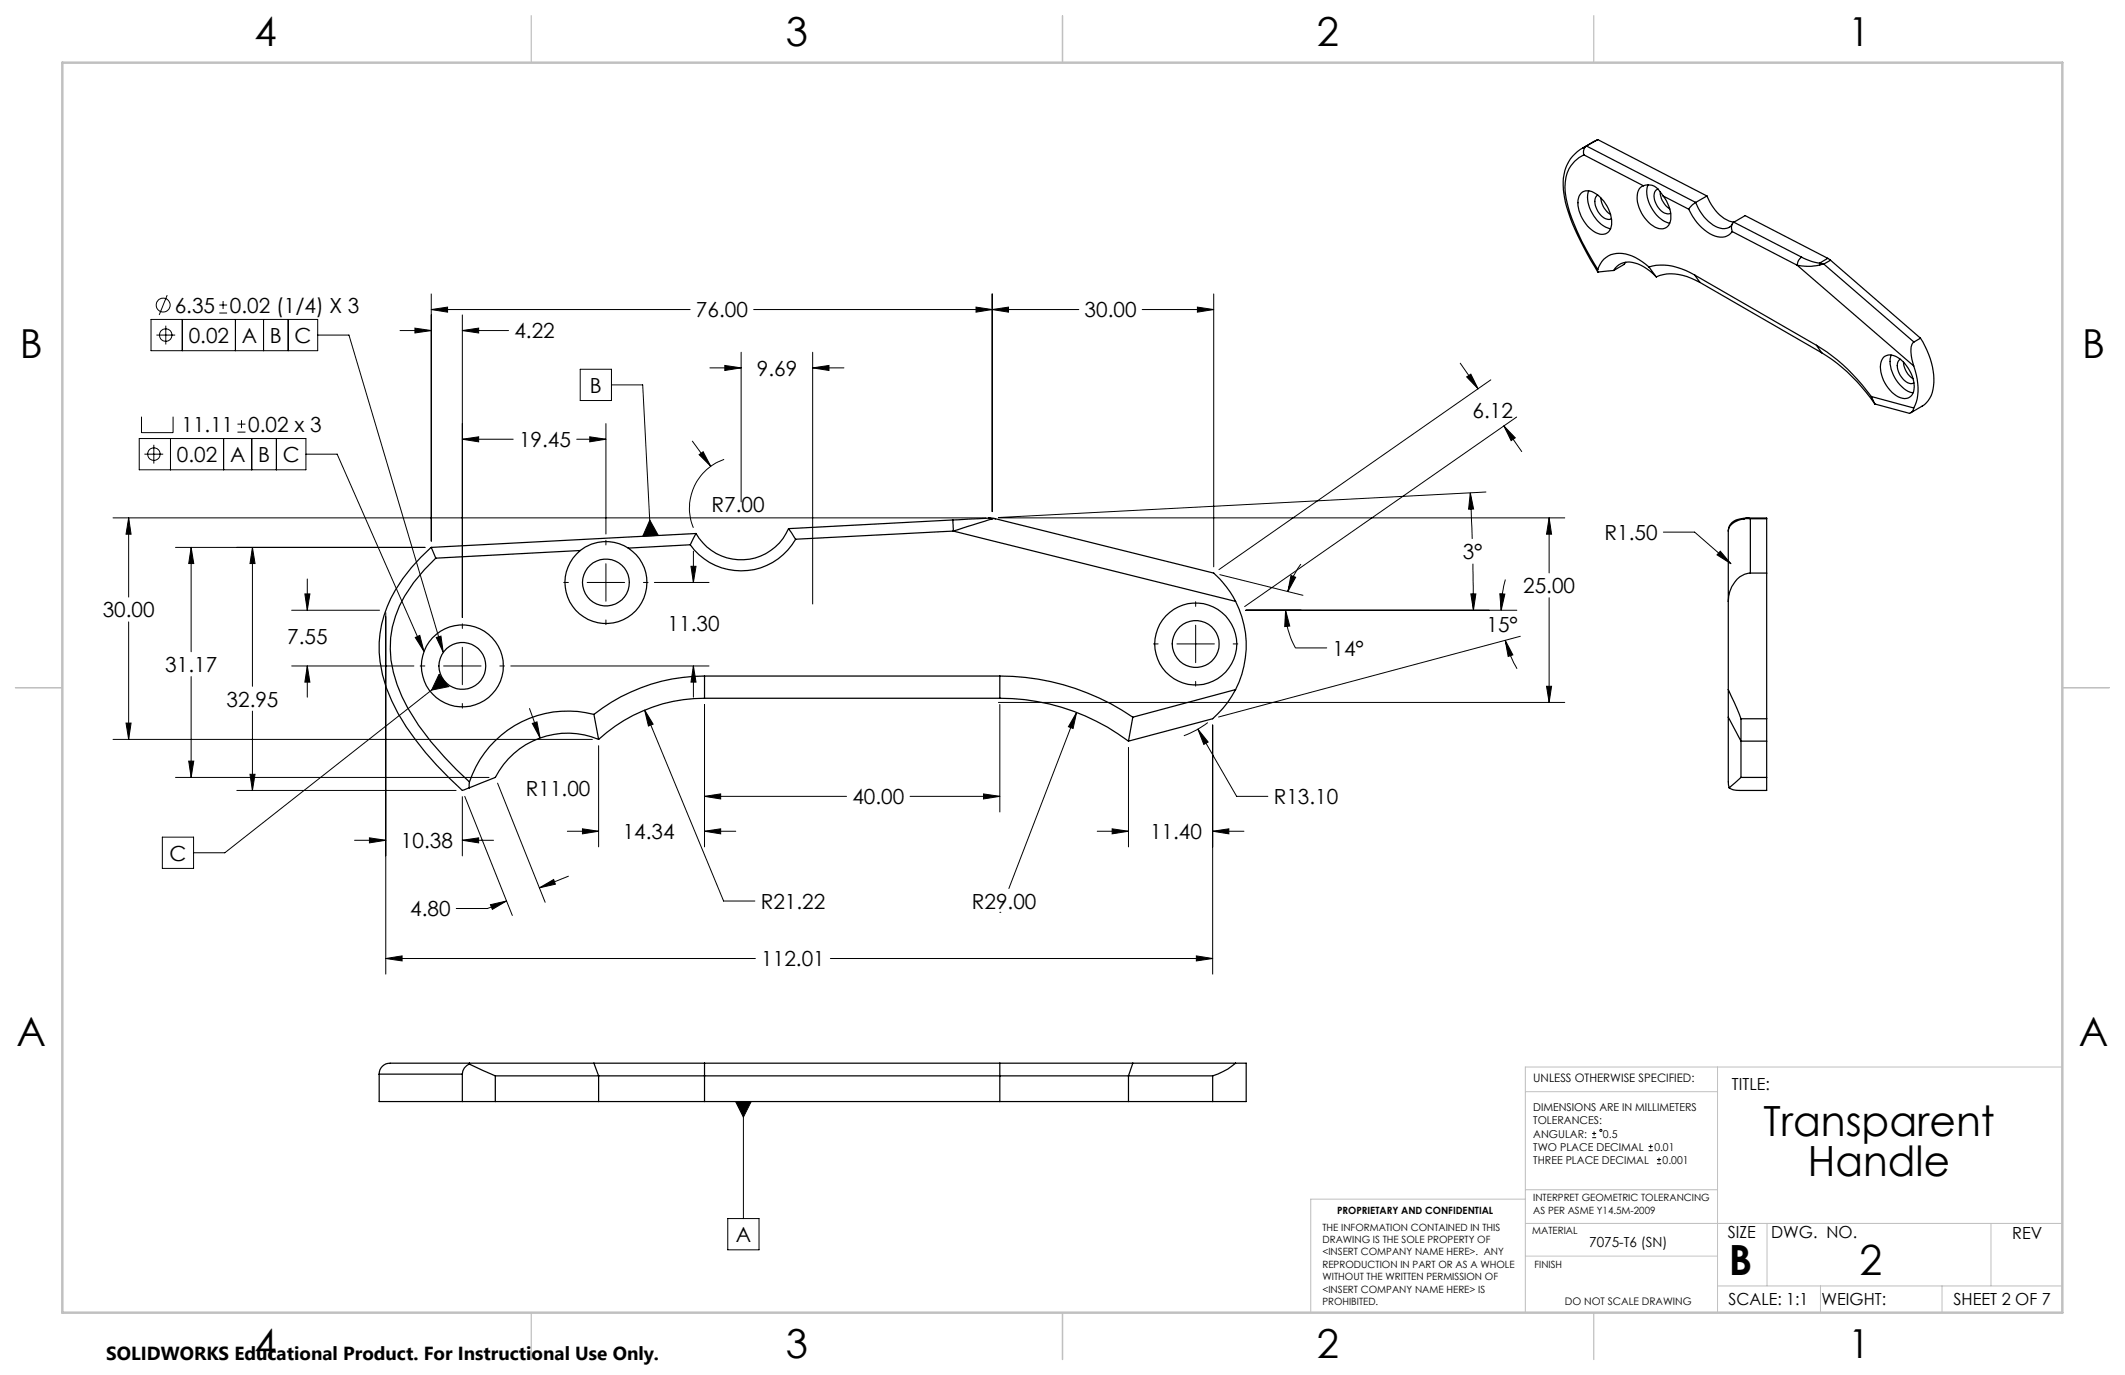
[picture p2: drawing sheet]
<svg xmlns="http://www.w3.org/2000/svg" width="432mm" height="279mm" viewBox="0 0 432 279" stroke-linecap="round" stroke-linejoin="round" font-family="sans-serif">
<g fill="none" stroke="#000" stroke-width=".25">
<path d="M321.3 39.3a2.32 2.32 0 0 1 3 .1 7.1 7.1 0 0 1 3.1 6.7 1.95 1.95 0 0 1-3.1 1.2 7.2 7.2 0 0 1-3.6-7zM321.7 30.1a8.1 8.1 0 0 0-4 8.4 34.6 34.6 0 0 0 4.7 12.9l2.3 3.9M321.8 31.5a6.7 6.7 0 0 0-3.8 6.6 26.8 26.8 0 0 0 3.4 10.9l3.3 5.8M321.8 31.5l12.1 6.2M322.4 29.7a1.6 1.6 0 0 0-.6 1.8M322.4 29.7l-.7 .4M322.4 29.7l22.2 11.4M322.8 38.8a6.6 6.6 0 0 0 2.2 6.4l1.2 .9 1.1 .4M323.9 28.7l-2.2 1.4M324.7 39.7a2.14 2.14 0 0 0-.2 2.8 2.61 2.61 0 0 0 2.8 2h.1M324.7 28.4l22.2 11.4M324.7 28.4l-2.3 1.3"/>
<path d="M324.7 28.4l-.7 .4M333.9 37.7a2.48 2.48 0 0 0-1.2 2.8 7.2 7.2 0 0 0 4.4 6 2 2 0 0 0 2.4-2.4 7.1 7.1 0 0 0-1.5-4.3M333.9 37.7a2.92 2.92 0 0 1 3.7 1.7l.4 .4M334.9 37.6a6.6 6.6 0 0 0 2.5 6.9l.9 .5 1 .3M336.9 38.4a1.59 1.59 0 0 0-.7 2.2 3.5 3.5 0 0 0 2.9 2.9l.4-.2M337.4 39a4.2 4.2 0 0 0 1.9 3.5M338 39.8l5.1 2.7M346.9 39.8a8.4 8.4 0 0 0 4.9 5.2l.5 .1M346.9 39.8l-2.3 1.3M324.7 54.8v.5M325.3 40.2a4.4 4.4 0 0 0 2 3.4M327.9 55a3.7 3.7 0 0 1 4.9-1.4l1.9 1.1 1.8 1.6"/>
<path d="M327.9 55l-3.2 .3M330.3 53.3l-.3 .4-2.1 1.3M335.1 54.3a11.3 11.3 0 0 1 9.2 1.6M335.1 54.3a8.5 8.5 0 0 0-7.2-2.7 4.3 4.3 0 0 0-3.2 3.2M335.1 54.3l1.4 2M336.5 56.3a9.2 9.2 0 0 1 8 .6l.9 .5M343.1 42.5a9.7 9.7 0 0 0 5.9 5.6 2.71 2.71 0 0 0 3-1M344.3 55.9l24.8 14.3M344.3 55.9l1.1 1.5M344.6 41.1a8.2 8.2 0 0 0 5.4 5.4 1.81 1.81 0 0 0 2-1M344.6 41.1l-.6 .5-.9 .9M345.4 57.4l24.8 14.3"/>
<path d="M352 47.1l13.2 6.8M352.3 45.2a1.53 1.53 0 0 0-.3 1.9M352.3 45.2l13.8 7M352.3 45.2l2.3-1.4 16.8 8.7M365.2 53.9l23.7 20.5M366.1 52.2a2.04 2.04 0 0 0-.9 1.7M366.1 52.2l.4 .3a8.8 8.8 0 0 0 3.3 .9M369.8 53.8a10.7 10.7 0 0 1-4.6 .1M369.8 53.4v.4M369.8 53.4l.8 .3M370.6 53.7l-.8 .1M370.6 53.7l18.3 15.8"/>
<path d="M371.4 52.5l.6 .4M371.4 52.5l-1.6 .9M372 52.9l-1.4 .8M372 52.9l18.2 15.8M369.1 70.2a37.3 37.3 0 0 1 11.2 10.4M369.1 70.2l1.1 1.5M370.2 71.7a34.6 34.6 0 0 1 10.8 10.4M382.7 72.6a2.33 2.33 0 0 1 3 .1 7.3 7.3 0 0 1 3.2 6.8 1.98 1.98 0 0 1-3.2 1.1 7.2 7.2 0 0 1-3.5-6.9zM384.3 72.1a6.5 6.5 0 0 0 2.1 6.5l1.3 .9 1 .3M386.1 73a2.2 2.2 0 0 0-.2 2.9 3.1 3.1 0 0 0 2.7 2l.3-.1M386.8 73.6a4.3 4.3 0 0 0 1.9 3.3M388.9 74.4a10.8 10.8 0 0 1 0 8.5"/>
<path d="M388.9 69.5a2.83 2.83 0 0 0-.5 2.8l.5 2.1M390.2 68.7a14.4 14.4 0 0 1 2.4 11.1l-.5 1.1-1 1.3-2.8 1.7M390.2 68.7l-1.3 .8M380.3 80.6l8.6 2.3M380.3 80.6l.7 1.5M381 82.1l7 1.9 .7-.5 .2-.6M87.6 111.2l.9 2.2M87.6 111.2a30.9 30.9 0 0 0-10.1 15.7 23.5 23.5 0 0 0 2.1 15.5 57.9 57.9 0 0 0 14.5 18.2l1.3-.5M88.5 113.4a30.1 30.1 0 0 0-8.1 11.8 21.2 21.2 0 0 0 1.3 16.3 58.2 58.2 0 0 0 13.7 17.4M117.9 111.9l-29.4 1.5M127.7 111.4a8.4 8.4 0 0 0-9.8 .5M127.7 111.4a8.3 8.3 0 0 1 1.9 12.2 8.3 8.3 0 0 1-12.4 .6 8.3 8.3 0 0 1 .7-12.3"/>
<path d="M140.3 110.7l-12.6 .7M141.4 108.4l-1.1 2.3M141.4 108.4l-53.8 2.8M160.2 107.4l1.5 2.2M160.2 107.4a10.5 10.5 0 0 1-9.1 6.3 10.5 10.5 0 0 1-9.7-5.3M161.7 109.6a12.8 12.8 0 0 1-21.4 1.1M193.6 105.7l.1 2.2M193.6 105.7l-33.4 1.7M193.7 107.9l57.4 14.3M193.7 107.9l-32 1.7M200.9 105.3l-7.3 .4M200.9 105.3l.7 .1"/>
<path d="M200.9 105.3l1.4 .1M201.6 105.4l-7.9 2.5M202.3 105.4h-.7M202.3 105.4l44.3 11.1a19.6 19.6 0 0 1 4.5 5.7M351.2 107.9v14.3M354.4 105.4a3.2 3.2 0 0 0-3.2 2.5M354.9 105.3a4 4 0 0 0-3.5 1.6l-.2 1M354.9 105.3h4.1v.1M354.9 105.3l-.5 .1M355.1 105.3l.6 .1M355.7 116.5a5.1 5.1 0 0 0-4.4 4.7l-.1 1M355.7 105.4h-1.3"/>
<path d="M355.7 116.5h3.3M355.7 105.4v11.1M355.7 105.4h3.3M359 116.5v29.5M359 105.4v11.1M143.2 137.4a36.2 36.2 0 0 0-22.5 7.8M143.2 137.4v4.5M143.2 137.4h60M203.2 137.4a47.8 47.8 0 0 1 27 8.3M203.2 137.4v4.5M251.1 122.2a19.6 19.6 0 0 1 0 17.9M351.2 122.2v17.9"/>
<path d="M95.4 158.9v1.2M120.7 145.2a21 21 0 0 0-25.3 13.7M120.7 145.2l.9 5M121.6 150.2a16.5 16.5 0 0 0-21 7.8l-5.2 2.1M143.2 141.9a31.9 31.9 0 0 0-21.6 8.3M143.2 141.9h60M203.2 141.9a43.3 43.3 0 0 1 26.1 8.7M230.2 145.7l-.9 4.9M251.1 140.1a20.1 20.1 0 0 1-4.7 6l-17.1 4.5M251.1 140.1l-20.9 5.6M351.2 140.1l2.6 5.9M351.2 145.7v10.1a14.7 14.7 0 0 0 .2 4.3"/>
<path d="M351.2 140.1v5.6M351.2 145.7l2.6 4.9M353.8 150.6v7.4M353.8 158l-2.4 2.1M353.8 146h5.2M353.8 146v4.6M353.8 150.6h5.2M353.8 158h5.2M359 150.6v7.4M359 158v2.6h-5.6a3.1 3.1 0 0 1-2-.5M359 146v4.6M77 218.3v5.5h16.9"/>
<path d="M77 218.3h16.9M79.3 216a2.17 2.17 0 0 0-2.3 2.3M79.3 216h16.1M93.9 218.3v5.5M95.4 216.2l5.2 2.4M95.4 216.2a2.26 2.26 0 0 0-1.5 2.1M95.4 216v.2M95.4 216h25.3M100.6 218.6h21M100.6 218.6v5.2M120.7 216h22.5M120.7 216l.9 2.6"/>
<path d="M121.6 218.6h107.7M121.6 218.6v5.2M143.2 216v7.8M143.2 216h60M203.2 216h27M203.2 216v7.8M229.3 218.6v5.2M229.3 218.6h17.1M230.2 216l-.9 2.6M230.2 216h20.9M246.4 218.6v5.2M251.1 216a11.9 11.9 0 0 1-4.7 2.6"/>
<path d="M251.1 216h2.1v7.8h-6.8M93.9 223.8h6.7M100.6 223.8h21M121.6 223.8h21.6M143.2 223.8h60M203.2 223.8h26.1M229.3 223.8h17.1"/>
<circle cx="123.1" cy="118.4" r="4.8"/>
<circle cx="94" cy="135.3" r="8.3"/>
<circle cx="94" cy="135.3" r="4.8"/>
<circle cx="243" cy="130.9" r="8.3"/>
<circle cx="243" cy="130.9" r="4.8"/>
</g>
<g fill="none" stroke="#000" stroke-width=".2">
<path d="M34 60l-1.7 4M87.6 59.7v50.3M201.6 59.7v44.3M246.6 59.7v55.5M30.7 64.9h33.9v6.4h-33.9zM31.8 68.1h3.8M33.7 66.2v3.8M37 64.9v6.4M44.6 63.6h1.5M44.6 62h1.5M45.3 61.2v1.6M47.8 64.9v6.4"/>
<path d="M53.6 64.9v6.4M58.6 64.9v6.4M64.6 68.1h6.3l19.2 64.4M81.3 67.2h6.3M84.3 66.7l3.3 .5-3.3 .5zM87.6 62.9l3.3-.5v1zM87.6 62.9h52.6M93.9 67.2l3.4-.5v1zM93.9 64v61.5M93.9 67.2h9.4M117.9 75h6.3v6.4h-6.3zM124.2 78.2h6.4l1.6 30.7"/>
<path d="M144.3 74.8h6.3M147.3 74.3l3.3 .5-3.3 .5zM150.6 71.6v30.4M153.1 62.9h66.1M165.1 74.8l3.4-.5v1zM165.1 71.6v51.1M165.1 74.8h6.4M198.3 62.4l3.3 .5-3.3 .5zM201.6 62.9l3.3-.5v1zM232.1 62.9h14.5M243.3 62.4l3.3 .5-3.3 .5zM296.7 73.8l3.7 5.2"/>
<path d="M298 76.6l.9-.6 1.5 3zM302.9 77.2l-55.2 38.5M28.3 89.1h33.9v6.4h-33.9zM28.8 84.7v3.2h6.4v-3.2M29.4 92.3h3.8M31.3 90.4v3.8M34.6 89.1v6.4M45.4 89.1v6.4M48.3 87.8h1.6M48.3 86.2h1.6M49.1 85.4v1.6M51.2 89.1v6.4"/>
<path d="M56.2 89.1v6.4M62.2 92.3h6.3l17.6 40.1M93.9 89.3l3.4-.5v1zM93.9 89.3h10.4M117.2 89.3h5.9M119.8 88.8l3.3 .5-3.3 .5zM123.1 86.1v22.4M140.7 89.6l3.7 5.2M142.1 92.4l.8-.6 1.5 3zM147.1 93.3a10.5 10.5 0 0 0-6.2 13.9M301.9 100l-99 5.2M305.6 86.5l2.3 2.5-.8 .5z"/>
<path d="M305.6 86.5l3.6 5.3M308.2 84.7l-55.3 38.6M23 105.2h177.3M26.1 105.2l.5 3.3h-1zM26.1 105.2v16.1M35.7 111.2h50.7M38.8 111.2l.6 3.3h-1.1zM38.8 111.2v21.2M51.3 111.2l.5 3.3h-1zM51.3 111.2v28.3M62.4 117.7v6.3M114.5 118.4h1"/>
<path d="M119.3 118.4h7.6M123.1 109.8v.9M123.1 114.5v7.7M130.7 118.4h1M132 105.7l1.8 3.1-3.2 .2zM133 118.4h11.1M140.4 115.1h1l-.5 3.3zM140.9 112v6.4M202.9 105.2h115.1M247.9 116.8l16.9 4.2M262.3 116.9l1 .4-1.6 2.9zM264.3 114.6l-.3 .5a15 15 0 0 0-2.3 5.1"/>
<path d="M298.8 100.2l.6 3.2-1 .1zM298.8 100.2l.4 9.3M299.3 114.5l.1 9.5M305.9 117.8a22 22 0 0 0-.9 6.2M314.8 105.2l.5 3.3h-1zM314.8 105.2v11.2M338 108.1h6.3l7.4 6.4M349.6 112l2.1 2.5-2.8-1.8zM26.1 126.4v23.8M38.8 137.5v20.5M59.3 135.3h24.8M59.3 124h17.8"/>
<path d="M61.9 120.7h1.1l-.6 3.3zM62.4 135.3l.6 3.3h-1.1zM62.4 135.3v6.4M78.4 124.5v73.4M84.4 129.5l.9-.4 .8 3.3zM85.4 135.3h.9M88.7 129.5l.9-.2 .5 3.2zM89.2 137l2 2.5-3.5 .7zM90.1 135.3h7.7M90.2 138.3l-44.5 35h-6.4M93.9 126.8v.9M93.9 131.5v7.6"/>
<path d="M101.6 135.3h.9M103.8 135.3h40.3M123.1 126v.9M140.9 135.3l.5 3.3h-1zM140.9 135.3v6.4M234.4 130.8h.9M239.1 130.8h7.7M243 122.3v.9M243 127v7.7M243 138.5v.9M250.6 130.8h.9M253.2 124h55"/>
<path d="M261.2 124l.9 3.2-1 .1zM261.2 124a15.1 15.1 0 0 0 2 7.7h6.4M298.9 120.7h1l-.5 3.3zM304.8 120.6l1 .1-.8 3.3zM305.9 130.1l1.5 3-.9 .3zM305.9 130.1a24.5 24.5 0 0 0 2.4 5.8M308.9 129.3l-61.3 16.4M314.3 139.5h1l-.5 3.2zM314.8 121.5v21.2M23 150.2h97.4M25.6 146.9h1l-.5 3.3zM35.7 158h63.7"/>
<path d="M38.3 154.7h1.1l-.6 3.3zM50.8 157.3h1l-.5 3.3zM51.3 144.5v16.1M93.9 142.9v1M101.1 159.1l9.7 24.2M107.6 144l2.1 6M108.2 147l.9-.3 .6 3.3zM121.6 151.5v20.6M131 144.3l1.7 2.8-.9 .4zM131 144.3l16 38.8h6.4M143.2 143.2v28.9M202.9 142.7h115.1"/>
<path d="M203.2 143.2v21.8M218.8 144.8l-.7 3.2-1-.3zM218.8 144.8l-13.8 35.8M229.3 151.9v20.2M243.4 148.2l2.1 2.6-.9 .5zM243.4 148.2l7.9 13.6h6.3M245.4 146.8a18.9 18.9 0 0 1-4.8 2.7M246.4 147.3v50.6M33 170.1h6.3v6.4h-6.3zM48.1 160.6h44.6M72 170.7h6.4M75.1 170.3l3.3 .4-3.3 .6z"/>
<path d="M93.9 170.7l3.4-.4v1zM93.9 161.9v12M93.9 170.7h6.4M94.4 161.8l9.7 24.2M115.3 168.9h6.3M115.5 178l-5.9 2.4M118.4 168.4l3.2 .5-3.2 .5zM143.2 161.8l3.2-.5v1zM143.2 168.9l3.2-.5v1zM143.2 161.8h28.8M143.2 168.9h6.3M184.9 161.8h18.3"/>
<path d="M199.8 161.3l3.4 .5-3.4 .5zM223 168.9h6.3M226 168.4l3.3 .5-3.3 .5zM246.4 168.9l3.3-.5v1zM246.4 168.9h6.4M78.4 194.8l3.3-.6v1.1zM78.4 194.8h75.1M99.7 183.8l3.2-.7-2.9 1.7zM102.9 183.1l-3.8 1.5h-6.4M109.6 180.4l2.9-1.7 .4 1zM168.7 194.8h77.7M203.2 185.4h.1"/>
<path d="M243.1 194.2l3.3 .6-3.3 .5zM149.5 223.8h3.1l-1.5 3.2zM151.1 223.8v23.8M323.5 231.2h.8M323.5 230.3h.8M323.9 229.9v.9M335 233.8h.8M335 233h.8M335.4 232.6v.8M336.7 236.5h.8M336.7 235.6h.8M337.1 235.2v.8"/>
<path d="M147.9 247.6h6.3v6.4h-6.3z"/>
<circle cx="33.2" cy="62" r="1.41"/>
<circle cx="33.7" cy="68.1" r="1.28"/>
<circle cx="31.3" cy="92.3" r="1.27"/>
<circle cx="325.3" cy="229.7" r=".2"/>
</g>
<path d="M349 216.8v49.9M419.1 216.8h-109.1v49.9M310 221.8h39M310 248.6h109.1M310 255.2h39M310 241.8h39M310 243.7h-43.7v23M359.1 248.6v12.7M404.6 248.6v12.7M349 261.3h70.1M369.9 261.3v5.4M394.6 261.3v5.4" fill="none" stroke="#c0c0c0" stroke-width=".2"/>
<path d="M108 3.2v9.5M215.9 3.2v9.5M323.8 3.2v9.5M3.1 139.7h9.6M419.1 139.7h9.5M108 266.7v9.6M215.9 266.7v9.6M323.8 266.7v9.6" fill="none" stroke="#c0c0c0" stroke-width=".25"/>
<path d="M12.7 12.7h406.4v254h-406.4z" fill="none" stroke="#c0c0c0" stroke-width=".5"/>
<g fill="#000">
<path d="M87.6 62.9l3.3-.5v1zM198.3 62.4l3.3 .5-3.3 .5zM201.6 62.9l3.3-.5v1zM243.3 62.4l3.3 .5-3.3 .5zM314.8 105.2l.5 3.3h-1zM314.3 139.5h1l-.5 3.2zM143.2 161.8l3.2-.5v1zM199.8 161.3l3.4 .5-3.4 .5zM131 144.3l.8 3.2 .9-.4zM304.8 120.6l1 .1-.8 3.3zM305.9 130.1l1.5 3-.9 .3zM218.8 144.8l-1.7 2.9 1 .3zM262.3 116.9l1 .4-1.6 2.9zM261.2 124l.9 3.2-1 .1zM243.4 148.2l1.2 3.1 .9-.5zM226 168.4l3.3 .5-3.3 .5zM246.4 168.9l3.3-.5v1zM143.2 168.9l3.2-.5v1zM118.4 168.4l3.2 .5-3.2 .5zM25.6 146.9h1l-.5 3.3zM26.1 105.2l.5 3.3h-1zM305.6 86.5l2.3 2.5-.8 .5zM298 76.6l.9-.6 1.5 3zM298.9 120.7h1l-.5 3.3zM298.8 100.2l.6 3.2-1 .1zM93.9 89.3l3.4-.5v1zM119.8 88.8l3.3 .5-3.3 .5zM140.9 135.3l.5 3.3h-1zM140.4 115.1h1l-.5 3.3zM62.4 135.3l.6 3.3h-1.1zM61.9 120.7h1.1l-.6 3.3zM93.9 67.2l3.4-.5v1zM84.3 66.7l3.3 .5-3.3 .5zM93.9 170.7l3.4-.4v1zM75.1 170.3l3.3 .4-3.3 .6zM108.2 147l1.5 3-.6-3.3zM50.8 157.3h1l-.5 3.3zM51.3 111.2l.5 3.3h-1zM109.6 180.4l2.9-1.7 .4 1zM99.7 183.8l3.2-.7-2.9 1.7zM78.4 194.8l3.3-.6v1.1zM243.1 194.2l3.3 .6-3.3 .5zM142.1 92.4l2.3 2.4-1.5-3zM147.3 74.3l3.3 .5-3.3 .5zM165.1 74.8l3.4-.5v1zM38.3 154.7h1.1l-.6 3.3zM38.8 111.2l.6 3.3h-1.1zM349.6 112l-.7 .7 2.8 1.8z"/>
<path d="M88.7 129.5l.9-.2 .5 3.2zM84.4 129.5l.9-.4 .8 3.3zM132 105.7l1.8 3.1-3.2 .2zM89.2 137l2 2.5-3.5 .7zM149.5 223.8l1.6 3.2 1.5-3.2z"/>
</g>
<g font-size="8.5">
<text x="358.3" y="230.9">Transparent</text>
<text x="367.4" y="239">Handle</text>
<text x="351.3" y="259">B</text>
<text x="377.8" y="259.1">2</text>
</g>
<g font-size="8.1">
<text x="51.7" y="9.3">4</text>
<text x="159.7" y="9.3">3</text>
<text x="267.6" y="9.3">2</text>
<text x="375.6" y="9.3">1</text>
<text x="4" y="72.8">B</text>
<text x="423.1" y="72.8">B</text>
<text x="3.3" y="212.5">A</text>
<text x="422.4" y="212.5">A</text>
<text x="51.7" y="276">4</text>
<text x="159.7" y="276">3</text>
<text x="267.6" y="276">2</text>
<text x="375.6" y="276">1</text>
</g>
<g font-size="4.2">
<text x="35.5" y="63.5">6.35</text>
<text x="46.7" y="63.5">0.02 (1/4) X 3</text>
<text x="141.4" y="64.5">76.00</text>
<text x="220.4" y="64.5">30.00</text>
<text x="38.4" y="69.7">0.02</text>
<text x="49.1" y="69.7">A</text>
<text x="54.9" y="69.7">B</text>
<text x="59.9" y="69.7">C</text>
<text x="104.5" y="68.8">4.22</text>
<text x="153.8" y="76.4">9.69</text>
<text x="119.9" y="79.8">B</text>
<text x="36.9" y="87.7">11.11</text>
<text x="50.5" y="87.7">0.02 x 3</text>
<text x="299.2" y="84.9">6.12</text>
<text x="35.9" y="93.9">0.02</text>
<text x="46.7" y="93.9">A</text>
<text x="52.5" y="93.9">B</text>
<text x="57.5" y="93.9">C</text>
<text x="105.5" y="90.9">19.45</text>
<text x="144.6" y="104">R7.00</text>
<text x="297.2" y="113.6">3°</text>
<text x="326" y="109.7">R1.50</text>
<text x="20.9" y="125.4">30.00</text>
<text x="309.5" y="120.5">25.00</text>
<text x="58.4" y="130.9">7.55</text>
<text x="135.7" y="128.2">11.30</text>
<text x="302.1" y="128.5">15°</text>
<text x="33.6" y="136.5">31.17</text>
<text x="270.8" y="133.2">14°</text>
<text x="46" y="143.6">32.95</text>
<text x="106.9" y="161.7">R11.00</text>
<text x="173.2" y="163.4">40.00</text>
<text x="258.8" y="163.4">R13.10</text>
<text x="81.5" y="172.3">10.38</text>
<text x="126.5" y="170.5">14.34</text>
<text x="233.7" y="170.5">11.40</text>
<text x="34.5" y="174.9">C</text>
<text x="154.6" y="184.7">R21.22</text>
<text x="197.5" y="184.7">R29.00</text>
<text x="83.4" y="186.2">4.80</text>
<text x="154.7" y="196.3">112.01</text>
<text x="149.5" y="252.4">A</text>
</g>
<text font-size="3.8" x="21.6" y="276.3">SOLIDWORKS Educational Product. For Instructional Use Only.</text>
<g font-size="3.4">
<text x="351.9" y="221.5">TITLE:</text>
<text x="351.1" y="251.6">SIZE</text>
<text x="359.9" y="251.6">DWG. NO.</text>
<text x="408.9" y="251.7">REV</text>
<text x="351.2" y="265.2">SCALE: 1:1</text>
<text x="370.1" y="265.3">WEIGHT:</text>
<text x="396.9" y="265.2">SHEET 2 OF 7</text>
</g>
<text font-size="2.8" x="322.9" y="253.3">7075-T6 (SN)</text>
<text font-size="2.4" x="311.5" y="219.9">UNLESS OTHERWISE SPECIFIED:</text>
<g font-size="2.2">
<text x="311.5" y="225.8">DIMENSIONS ARE IN MILLIMETERS</text>
<text x="311.5" y="233.8">TWO PLACE DECIMAL</text>
<text x="311.5" y="228.5">TOLERANCES:</text>
<text x="311.5" y="231.1">ANGULAR:</text>
<text x="325.7" y="231.1">0.5</text>
<text x="336.2" y="233.8">0.01</text>
<text x="311.5" y="236.5">THREE PLACE DECIMAL</text>
<text x="337.8" y="236.5">0.001</text>
</g>
<text font-size="2.1" x="318" y="265.2">DO NOT SCALE DRAWING</text>
<g font-size="2">
<text x="311.5" y="244.1">INTERPRET GEOMETRIC TOLERANCING</text>
<text x="268.7" y="250">THE INFORMATION CONTAINED IN THIS</text>
<text x="271.7" y="246.6">PROPRIETARY AND CONFIDENTIAL</text>
<text x="311.3" y="250.8">MATERIAL</text>
<text x="311.5" y="246.6">AS PER ASME Y14.5M-2009</text>
<text x="268.7" y="252.6">DRAWING IS THE SOLE PROPERTY OF</text>
<text x="268.7" y="255.1">&lt;INSERT COMPANY NAME HERE&gt;. ANY</text>
<text x="268.7" y="257.6">REPRODUCTION IN PART OR AS A WHOLE</text>
<text x="311.8" y="257.6">FINISH</text>
<text x="268.7" y="260.1">WITHOUT THE WRITTEN PERMISSION OF</text>
<text x="268.7" y="262.7">&lt;INSERT COMPANY NAME HERE&gt; IS</text>
<text x="268.7" y="265.2">PROHIBITED.</text>
</g>
</svg>
